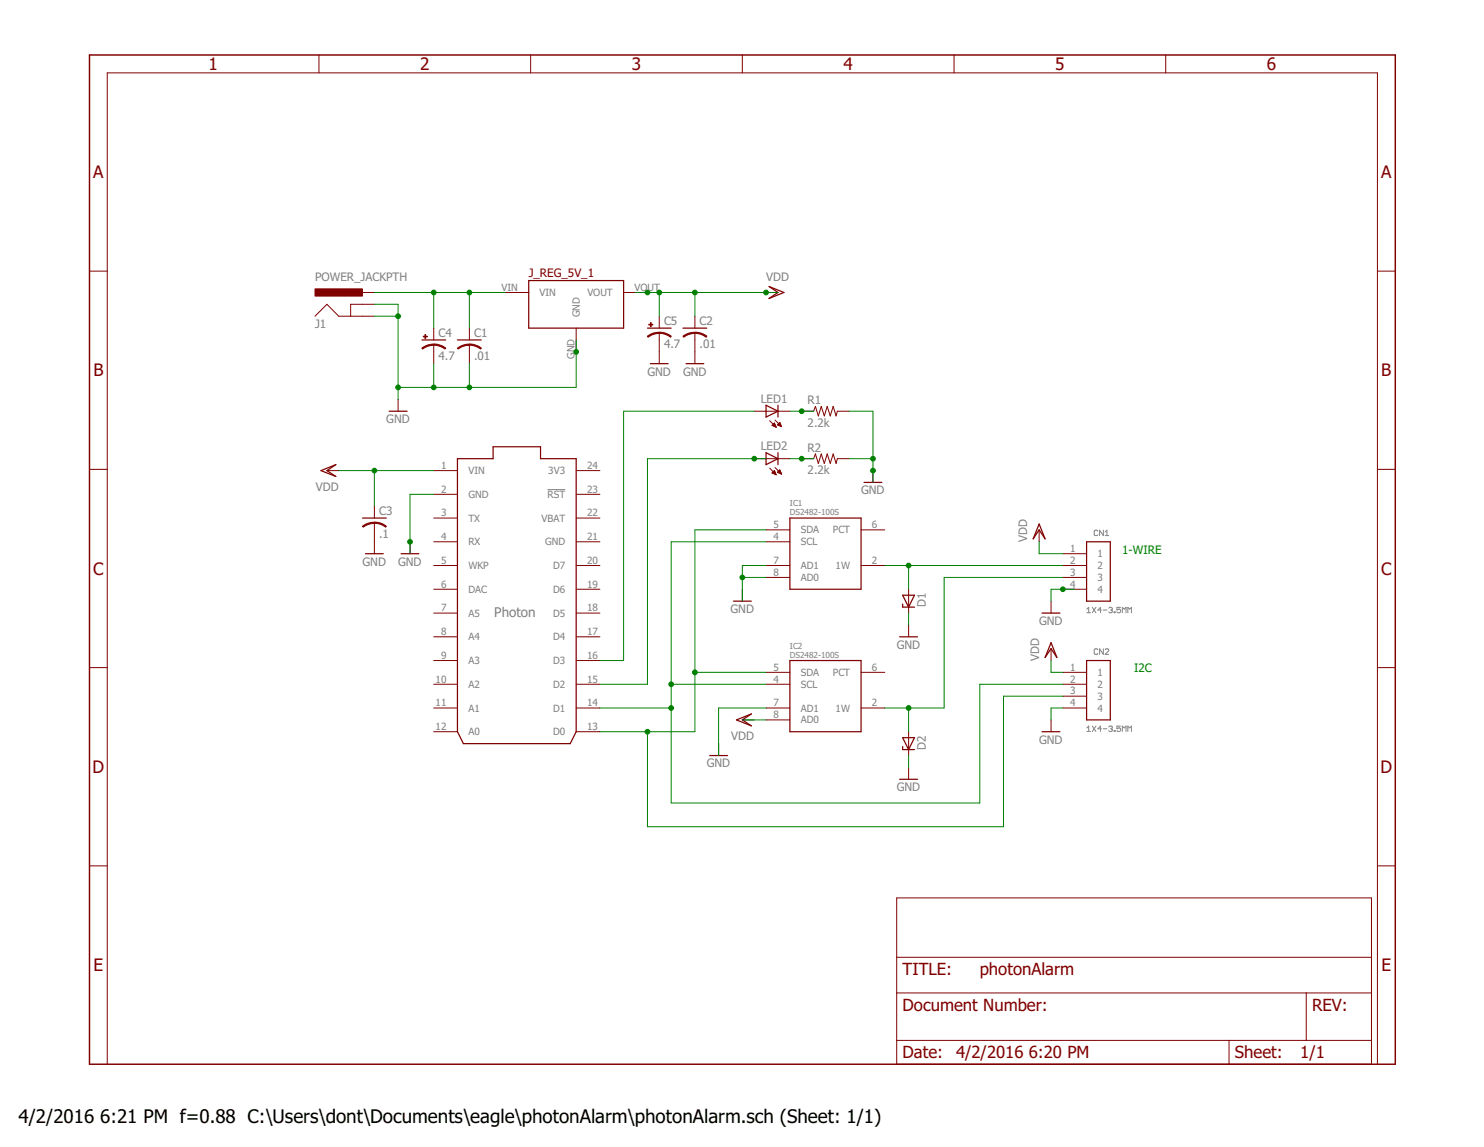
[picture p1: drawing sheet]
<svg xmlns="http://www.w3.org/2000/svg" width="279mm" height="216mm" viewBox="0 0 279 216" stroke-linecap="round" stroke-linejoin="round" font-family="sans-serif">
<g fill="none" stroke="#808080" stroke-width=".19">
<path d="M103.1 92.2h3.3M206.7 100l-.2-.2h-.3l-.2 .2v.6l.2 .2h.3l.2-.2M207.7 99.8v1l-.7-1v1M204.6 114.7l.4-.4v1M204.6 115.3h.7M205.7 114.3l.6 1M206.3 114.3l-.6 1M207.4 114.8h-.7l.5-.5v1M207.7 114.8h.7M208.1 100.8h.6M208.1 100.1l.3-.3v1M208.7 114.5l.2-.2h.4l.1 .2-.1 .3"/>
<path d="M209.1 114.8h.2M209.3 114.8l.1 .2-.1 .3h-.4l-.2-.1M209.8 115.2h.2v.1h-.2zM211 114.3h-.7v.5l.3-.1 .4 .1v.4l-.2 .1h-.3l-.2-.1M211.3 115.3v-1l.4 .4 .3-.4v1M212.3 115.3v-1l.4 .4 .3-.4v1M204.6 137l.4-.3v1M204.6 137.7h.7M205.7 136.7l.6 1M206.3 136.7l-.6 1M206.7 122.3l-.2-.2h-.3l-.2 .2v.7l.2 .2h.3l.2-.2M207.4 137.2h-.7l.5-.5v1"/>
<path d="M207.7 137.2h.7M207.7 122.1v1.1l-.7-1.1v1.1M208.1 122.3l.1-.2h.4l.1 .2v.2l-.6 .7h.6M208.7 136.8l.2-.1h.4l.1 .1-.1 .4M209.1 137.2h.2M209.3 137.2l.1 .2-.1 .3h-.4l-.2-.2M209.8 137.5h.2v.2h-.2zM211 136.7h-.7v.5l.5-.2 .2 .2v.3l-.2 .2h-.3l-.2-.2M211.3 137.7v-1l.4 .3 .3-.3v1M212.3 137.7v-1l.4 .3 .3-.3v1"/>
</g>
<g fill="none" stroke="#800000" stroke-width=".19">
<path d="M60 10.4v3.3M99.9 10.4v3.3M139.8 10.4v3.3M179.6 10.4v3.3M219.5 10.4v3.3M16.8 51h3.4M59.3 59.5l2.3-2.2 2.2 2.2h6.7M68.3 55.1h2.2M70.5 57.3h-4.5v2.2M95.1 55.1h4.4M117.4 55.1h4.5M124.1 59.5v2.3"/>
<path d="M130.8 59.5v2.3M144.2 55.1h2.3M259.3 51h3.4M75 75.2v2.2M81.7 61.8v2.2M81.7 64.9v3.6M88.4 61.8v2.2M88.4 64.9v3.6M108.5 61.8v4.4M124.1 62.7v5.8M130.8 62.7v5.8M142 77.4h6.7"/>
<path d="M144.9 79.2l1.2 1.2M145.5 80h.5M145.5 79.9h.4M145.6 79.8h.3M145.8 79.7h.1M145.9 79.1l1.3 1.2M146.4 80l.4-.5 .4 .8zM146.4 80h.6M146.5 79.9h.5M146.6 79.8h.3M146.6 79.7h.3M146.7 79.6h.1"/>
<path d="M150.9 77.4h2.3l.3-.9 .6 1.8 .5-1.8 .6 1.8 .5-1.8 .6 1.8 .6-1.8 .5 1.8 .2-.9h2.3M16.8 88.3h3.4M61.6 88.6h2.2M70.5 95.3v2.2M70.5 98.4v5.8M81.7 88.6h4.4M81.7 93h4.4M81.7 97.5h4.4M108.5 88.6h4.4M108.5 93h4.4M108.5 97.5h4.4M142 86.3h6.7"/>
<path d="M144.2 99.7h4.5M144.9 88.1l1.2 1.3M145.4 80.1l.4-.5 .3 .8zM145.4 80.1h.6M145.4 89h.6M145.5 88.9h.4M145.5 89.1h.5M145.6 88.8h.3M145.6 80.2h.4M145.7 88.7h.2M145.8 89.2h.3M145.8 88.6h.1"/>
<path d="M145.8 88.6l-.4 .4 .7 .4M145.8 88.6l.3 .8M145.9 80.3h.2M145.9 88l1.3 1.2M146 89.3h.1M146.1 80.4h.1M146.4 88.9l.8 .3M146.4 88.9l.4-.4 .4 .7M146.4 88.9h.6M146.5 88.8h.5M146.6 89h.4M146.6 88.7h.3"/>
<path d="M146.6 80.1h.4M146.7 88.6h.2M146.8 88.5h.1M146.8 89.1h.3M146.9 80.2h.2M147 89.2h.1M147.1 80.3h.1M150.9 86.3h2.3l.3-.9 .6 1.8 .5-1.8 .6 1.8 .5-1.8 .6 1.8 .6-1.8 .5 1.8 .2-.9h2.3M162.1 99.7h4.5M164.4 88.6v2.2M195.6 99.7v2.3M259.3 88.3h3.4"/>
<path d="M77.2 102v2.2M81.7 102h4.4M81.7 106.4h4.4M81.7 110.9h4.4M81.7 115.4h4.4M81.7 119.9h4.4M108.5 102h4.4M108.5 106.4h4.4M108.5 110.9h4.4M108.5 115.4h4.4M108.5 119.9h4.4M139.8 110.9v2.3"/>
<path d="M144.2 102h4.5M144.2 106.4h4.5M144.2 108.7h4.5M162.1 106.4h4.5M171.1 110.9v4.5M171.1 117.6v2.3M197.9 113.2v2.2M200.1 106.4h4.5M200.1 110.9h4.5M200.1 108.7h4.5M200.1 104.2h4.5M16.8 125.7h3.4"/>
<path d="M81.7 124.3h4.4M81.7 128.8h4.4M81.7 133.3h4.4M81.7 137.7h4.4M108.5 124.3h4.4M108.5 128.8h4.4M108.5 133.3h4.4M108.5 137.7h4.4M135.3 140v2.2M139.8 135.5h2.2M144.2 128.8h4.5M144.2 133.3h4.5"/>
<path d="M144.2 126.6h4.5M144.2 135.5h4.5M162.1 133.3h4.5M162.1 126.6h4.5M171.1 137.7v4.5M197.9 122.1v2.2M197.9 135.5v2.2M200.1 128.8h4.5M200.1 133.3h4.5M200.1 126.6h4.5M200.1 131h4.5M259.3 125.7h3.4"/>
<path d="M171.1 144.4v2.3M16.8 163h3.4M168.8 169h89.4v31.3h-89.4zM259.3 163h3.4M168.8 186.9h89.4M168.8 195.8h89.4M168.8 180.2h89.4M231.4 195.8v4.5M245.9 186.9v8.9M20.2 200.3v-186.6h239.1v186.6"/>
</g>
<g fill="none" stroke="#800000" stroke-width=".23">
<path d="M99.5 52.8h17.9v9h-17.9zM144.8 53.9l2.8 1.2-2.8 1.1 1.7-1.1zM73.3 77.4h3.3M79.4 64h4.5M86.1 64h4.5M121.9 61.8h4.5M122.4 68.5h3.4M128.6 61.8h4.5M129.2 68.5h3.3M144.2 76.3l2.3 1.1-2.3 1.1zM146.5 76.3v2.2M60.4 88.6l2.8-1.1-1.6 1.1 1.6 1.1z"/>
<path d="M68.3 97.5h4.4M86.1 86.3h6.7v-2.2h9v2.2h6.7v51.4l-1.1 2.3h-20.2l-1.1-2.3zM144.2 85.2l2.3 1.1-2.3 1.2zM146.5 85.2v2.3M148.7 97.5h13.4v13.4h-13.4zM162.7 90.8h3.3M195.6 98.6l1.2 2.8-1.2-1.7-1.1 1.7zM68.8 104.2h3.4M75.5 104.2h3.4M138.1 113.2h3.4M169.4 119.9h3.3M169.9 112h2.3l-1.1 2.3z"/>
<path d="M169.9 113.7v.6h2.3M196.2 115.4h3.4M204.6 102h4.4v11.2h-4.4zM138.7 135.5l2.8-1.1-1.7 1.1 1.7 1.1zM148.7 124.3h13.4v13.4h-13.4zM169.9 138.9h2.3l-1.1 2.2zM196.2 137.7h3.4M197.9 121l1.1 2.8-1.1-1.7-1.1 1.7zM204.6 124.3h4.4v11.2h-4.4zM133.6 142.2h3.4M169.4 146.7h3.3M169.9 140.5v.6h2.3"/>
</g>
<g fill="#800000" stroke="#800000" stroke-width=".19">
<path d="M59.3 54.4h8.9v1.3h-8.9z"/>
<path d="M79.7 63.3h.8v.1h-.8z"/>
<path d="M80 63h.1v.7h-.1z"/>
<path d="M122.2 61h.7v.2h-.7z"/>
<path d="M122.5 60.7h.1v.8h-.1z"/>
</g>
<g fill="#800000" stroke="#800000" stroke-width=".19">
<path d="M88.4 64.7l1.2 .3 1 .5-.1 .2-1.2-.6-.9-.1z" fill-rule="evenodd"/>
<path d="M86.1 65.5l1.1-.5 1.2-.2v.2l-1.4 .3-.7 .4z" fill-rule="evenodd"/>
<path d="M130.8 62.5l1.2 .2 1.1 .6-.2 .2-1.2-.6-.9-.2z" fill-rule="evenodd"/>
<path d="M128.6 63.3l1-.6 1.2-.2v.3l-1.3 .2-.8 .5z" fill-rule="evenodd"/>
<path d="M70.5 98.3l1.2 .2 1 .6-.1 .1-1.2-.6-.9-.1z" fill-rule="evenodd"/>
<path d="M68.2 99.1l1.1-.6 1.2-.2v.2l-.9 .1-1.2 .6z" fill-rule="evenodd"/>
<path d="M81.7 64.7l1.2 .3 1 .5-.1 .2-1.2-.6-.9-.1z" fill-rule="evenodd"/>
<path d="M79.4 65.5l1.1-.5 1.2-.2v.2l-.9 .1-1.2 .6z" fill-rule="evenodd"/>
<path d="M124.1 62.5l1.2 .2 1.1 .6-.2 .2-.7-.5-1.4-.3z" fill-rule="evenodd"/>
<path d="M121.9 63.3l1-.6 1.2-.2v.3l-1.3 .2-.8 .5z" fill-rule="evenodd"/>
</g>
<path d="M16.8 10.4h245.9v189.9h-245.9z" fill="none" stroke="#800000" stroke-width=".28"/>
<g fill="none" stroke="#008000" stroke-width=".19">
<path d="M70.5 55.1h24.6M70.5 57.3h4.5v17.9M70.5 59.5h4.5M81.7 55.1v6.7M88.4 55.1v6.7M119.7 55.1h26.8M124.1 55.1v4.4M130.8 55.1v4.4M81.7 68.5v4.4M88.4 68.5v4.4M108.5 64v8.9h-33.5M142 77.4h-24.6v46.9h-4.5"/>
<path d="M148.7 77.4h4.5M159.9 77.4h4.5v13.4M63.8 88.6h17.9M70.5 88.6v6.7M81.7 93h-4.5v11.2M144.2 86.3h-22.3v42.5h-9M144.2 99.7h-13.4v38h-17.9M148.7 86.3h4.5M159.9 86.3h4.5M139.8 108.7h4.4M144.2 102h-17.8v49.2h58.1v-22.4h15.6M144.2 106.4h-4.4v6.8"/>
<path d="M166.6 106.4h33.5M171.1 106.4v4.5M171.1 115.4v2.2M195.6 102v2.2h4.5M200.1 108.7h-22.3v24.6h-11.2M202.4 110.9h-4.5v2.3M112.9 133.3h13.5M126.4 128.8h17.8M130.8 126.6h13.4M139.8 135.5h4.4M144.2 133.3h-8.9v8.9M171.1 133.3v4.4"/>
<path d="M197.9 124.3v2.3h2.2M200.1 133.3h-2.2v2.2M200.1 131h-11.2v24.6h-67v-17.9M171.1 142.2v2.2"/>
</g>
<g fill="#008000" stroke="#008000" stroke-width=".19">
<circle cx="81.7" cy="55.1" r=".44"/>
<circle cx="88.4" cy="55.1" r=".44"/>
<circle cx="75" cy="59.5" r=".44"/>
<circle cx="75" cy="72.9" r=".44"/>
<circle cx="81.7" cy="72.9" r=".44"/>
<circle cx="88.4" cy="72.9" r=".44"/>
<circle cx="108.5" cy="66.2" r=".44"/>
<circle cx="164.4" cy="88.6" r=".44"/>
<circle cx="164.4" cy="86.3" r=".44"/>
<circle cx="200.1" cy="110.9" r=".44"/>
<circle cx="77.2" cy="102" r=".44"/>
<circle cx="124.1" cy="55.1" r=".44"/>
<circle cx="130.8" cy="55.1" r=".44"/>
<circle cx="144.2" cy="55.1" r=".44"/>
<circle cx="121.9" cy="55.1" r=".44"/>
<circle cx="70.5" cy="88.6" r=".44"/>
<circle cx="150.9" cy="77.4" r=".44"/>
<circle cx="150.9" cy="86.3" r=".44"/>
<circle cx="142" cy="86.3" r=".44"/>
<circle cx="171.1" cy="106.4" r=".44"/>
<circle cx="171.1" cy="133.3" r=".44"/>
<circle cx="130.8" cy="126.6" r=".44"/>
<circle cx="121.9" cy="137.7" r=".44"/>
<circle cx="126.4" cy="128.8" r=".44"/>
<circle cx="126.4" cy="133.3" r=".44"/>
<circle cx="139.8" cy="108.7" r=".44"/>
</g>
<g font-size="3.5">
<text x="3.5" y="211.4">4/2/2016</text>
<text x="18.9" y="211.4">6:21 PM f=0.88 C:\Users\dont\Documents\eagle\photonAlarm\photonAlarm.sch (Sheet: 1/1)</text>
</g>
<g font-size="3.2" fill="#800000">
<text x="39.2" y="13.2">1</text>
<text x="79.1" y="13.2">2</text>
<text x="119" y="13.2">3</text>
<text x="158.8" y="13.2">4</text>
<text x="198.7" y="13.2">5</text>
<text x="238.5" y="13.2">6</text>
<text x="17.6" y="33.5">A</text>
<text x="260" y="33.5">A</text>
<text x="17.6" y="70.8">B</text>
<text x="260.1" y="70.8">B</text>
<text x="17.6" y="108.2">C</text>
<text x="260" y="108.2">C</text>
<text x="17.4" y="145.5">D</text>
<text x="259.9" y="145.5">D</text>
<text x="17.6" y="182.8">E</text>
<text x="169.9" y="183.6">TITLE:</text>
<text x="184.5" y="183.6">photonAlarm</text>
<text x="260.1" y="182.8">E</text>
<text x="169.9" y="190.3">Document Number:</text>
<text x="247" y="190.3">REV:</text>
<text x="169.9" y="199.2">Date:</text>
<text x="180" y="199.2">4/2/2016</text>
<text x="193.7" y="199.2">6:20 PM</text>
<text x="232.5" y="199.2">Sheet:</text>
<text x="244.8" y="199.2">1/1</text>
</g>
<text font-size="2.5" fill="#808080" x="93.1" y="116.1">Photon</text>
<g font-size="2.2" fill="#808080">
<text x="59.3" y="52.8">POWER_JACKPTH</text>
<text x="144.2" y="52.8">VDD</text>
<text x="59.3" y="61.8">J1</text>
<text x="82.6" y="63.4">C4</text>
<text x="89.3" y="63.4">C1</text>
<text x="125" y="65.4">4.7</text>
<text x="125" y="61.2">C5</text>
<text x="131.7" y="65.4">.01</text>
<text x="131.7" y="61.2">C2</text>
<text x="82.6" y="67.7">4.7</text>
<text x="89.3" y="67.7">.01</text>
<text x="121.9" y="70.7">GND</text>
<text x="128.6" y="70.7">GND</text>
<text x="143.2" y="75.8">LED1</text>
<text x="152.1" y="76.1">R1</text>
<text x="72.7" y="79.6">GND</text>
<text x="152.1" y="80.3">2.2k</text>
<text x="143.2" y="84.8">LED2</text>
<text x="152.1" y="89.2">2.2k</text>
<text x="152.1" y="85">R2</text>
<text x="59.5" y="92.4">VDD</text>
<text x="162.1" y="93">GND</text>
<text x="71.4" y="101.2">.1</text>
<text x="71.4" y="97">C3</text>
<text x="193.4" y="102" transform="rotate(-90 193.4 102)">VDD</text>
<text x="68.3" y="106.5">GND</text>
<text x="75" y="106.5">GND</text>
<text x="137.5" y="115.4">GND</text>
<text x="174.3" y="114.3" transform="rotate(-90 174.3 114.3)">D1</text>
<text x="195.6" y="117.6">GND</text>
<text x="168.8" y="122.1">GND</text>
<text x="195.6" y="124.3" transform="rotate(-90 195.6 124.3)">VDD</text>
<text x="137.7" y="139.3">VDD</text>
<text x="174.3" y="141.1" transform="rotate(-90 174.3 141.1)">D2</text>
<text x="195.6" y="140">GND</text>
<text x="133.1" y="144.4">GND</text>
<text x="168.8" y="148.9">GND</text>
</g>
<text font-size="2.2" fill="#800000" x="99.5" y="52.1">J_REG_5V_1</text>
<g font-size="2.2" fill="#008000">
<text x="211.3" y="104.2">1-WIRE</text>
<text x="213.5" y="126.6">I2C</text>
</g>
<g font-size="1.9" fill="#808080">
<text x="94.4" y="54.7">VIN</text>
<text x="101.6" y="55.7">VIN</text>
<text x="109.2" y="59.7" transform="rotate(-90 109.2 59.7)">GND</text>
<text x="110.6" y="55.7">VOUT</text>
<text x="119.5" y="54.7">VOUT</text>
<text x="108.2" y="67.6" transform="rotate(-90 108.2 67.6)">GND</text>
<text x="83" y="88.3">1</text>
<text x="88.2" y="89.2">VIN</text>
<text x="103.2" y="89.2">3V3</text>
<text x="110.5" y="88.3">24</text>
<text x="83" y="92.7">2</text>
<text x="88.2" y="93.7">GND</text>
<text x="103.1" y="93.7">RST</text>
<text x="110.5" y="92.7">23</text>
<text x="83" y="97.2">3</text>
<text x="83" y="101.7">4</text>
<text x="88.2" y="98.2">TX</text>
<text x="102" y="98.2">VBAT</text>
<text x="110.5" y="97.2">22</text>
<text x="110.5" y="101.7">21</text>
<text x="145.6" y="99.4">5</text>
<text x="145.6" y="101.7">4</text>
<text x="150.8" y="100.4">SDA</text>
<text x="156.8" y="100.4">PCT</text>
<text x="164.2" y="99.4">6</text>
<text x="83" y="106.1">5</text>
<text x="88.2" y="102.7">RX</text>
<text x="88.2" y="107.1">WKP</text>
<text x="102.7" y="102.6">GND</text>
<text x="104.1" y="107.1">D7</text>
<text x="110.5" y="106.1">20</text>
<text x="145.6" y="106.1">7</text>
<text x="150.8" y="102.7">SCL</text>
<text x="150.8" y="107.1">AD1</text>
<text x="157.3" y="107.1">1W</text>
<text x="164.2" y="106.1">2</text>
<text x="201.5" y="103.9">1</text>
<text x="201.5" y="106.1">2</text>
<text x="206.6" y="104.9">1</text>
<text x="206.6" y="107.1">2</text>
<text x="83" y="110.6">6</text>
<text x="88.2" y="111.6">DAC</text>
<text x="104.1" y="111.6">D6</text>
<text x="110.5" y="110.6">19</text>
<text x="145.6" y="108.4">8</text>
<text x="150.8" y="109.4">AD0</text>
<text x="201.5" y="108.4">3</text>
<text x="201.5" y="110.6">4</text>
<text x="206.6" y="109.4">3</text>
<text x="206.6" y="111.6">4</text>
<text x="83" y="115.1">7</text>
<text x="83" y="119.5">8</text>
<text x="88.2" y="116.1">A5</text>
<text x="104.1" y="116.1">D5</text>
<text x="110.5" y="115.1">18</text>
<text x="110.5" y="119.5">17</text>
<text x="83" y="124">9</text>
<text x="88.2" y="120.5">A4</text>
<text x="88.2" y="125">A3</text>
<text x="104.1" y="120.5">D4</text>
<text x="104.1" y="125">D3</text>
<text x="110.5" y="124">16</text>
<text x="82" y="128.5">10</text>
<text x="88.2" y="129.5">A2</text>
<text x="104.1" y="129.5">D2</text>
<text x="110.5" y="128.5">15</text>
<text x="145.6" y="126.3">5</text>
<text x="145.6" y="128.5">4</text>
<text x="150.8" y="127.2">SDA</text>
<text x="150.8" y="129.5">SCL</text>
<text x="156.8" y="127.2">PCT</text>
<text x="164.2" y="126.3">6</text>
<text x="201.5" y="126.3">1</text>
<text x="201.5" y="128.5">2</text>
<text x="201.5" y="130.7">3</text>
<text x="206.6" y="127.2">1</text>
<text x="206.6" y="129.5">2</text>
<text x="206.6" y="131.7">3</text>
<text x="82" y="133">11</text>
<text x="82" y="137.4">12</text>
<text x="88.2" y="133.9">A1</text>
<text x="104.1" y="133.9">D1</text>
<text x="110.5" y="133">14</text>
<text x="110.5" y="137.4">13</text>
<text x="145.6" y="135.2">8</text>
<text x="145.6" y="133">7</text>
<text x="150.8" y="136.2">AD0</text>
<text x="150.8" y="133.9">AD1</text>
<text x="157.3" y="133.9">1W</text>
<text x="164.2" y="133">2</text>
<text x="201.5" y="133">4</text>
<text x="206.6" y="133.9">4</text>
<text x="88.2" y="138.4">A0</text>
<text x="104.1" y="138.4">D0</text>
</g>
<g font-size="1.6" fill="#808080">
<text x="148.7" y="95.3">IC1</text>
<text x="148.7" y="97">DS2482-100S</text>
<text x="148.7" y="123.8">DS2482-100S</text>
<text x="148.7" y="122.1">IC2</text>
</g>
</svg>
